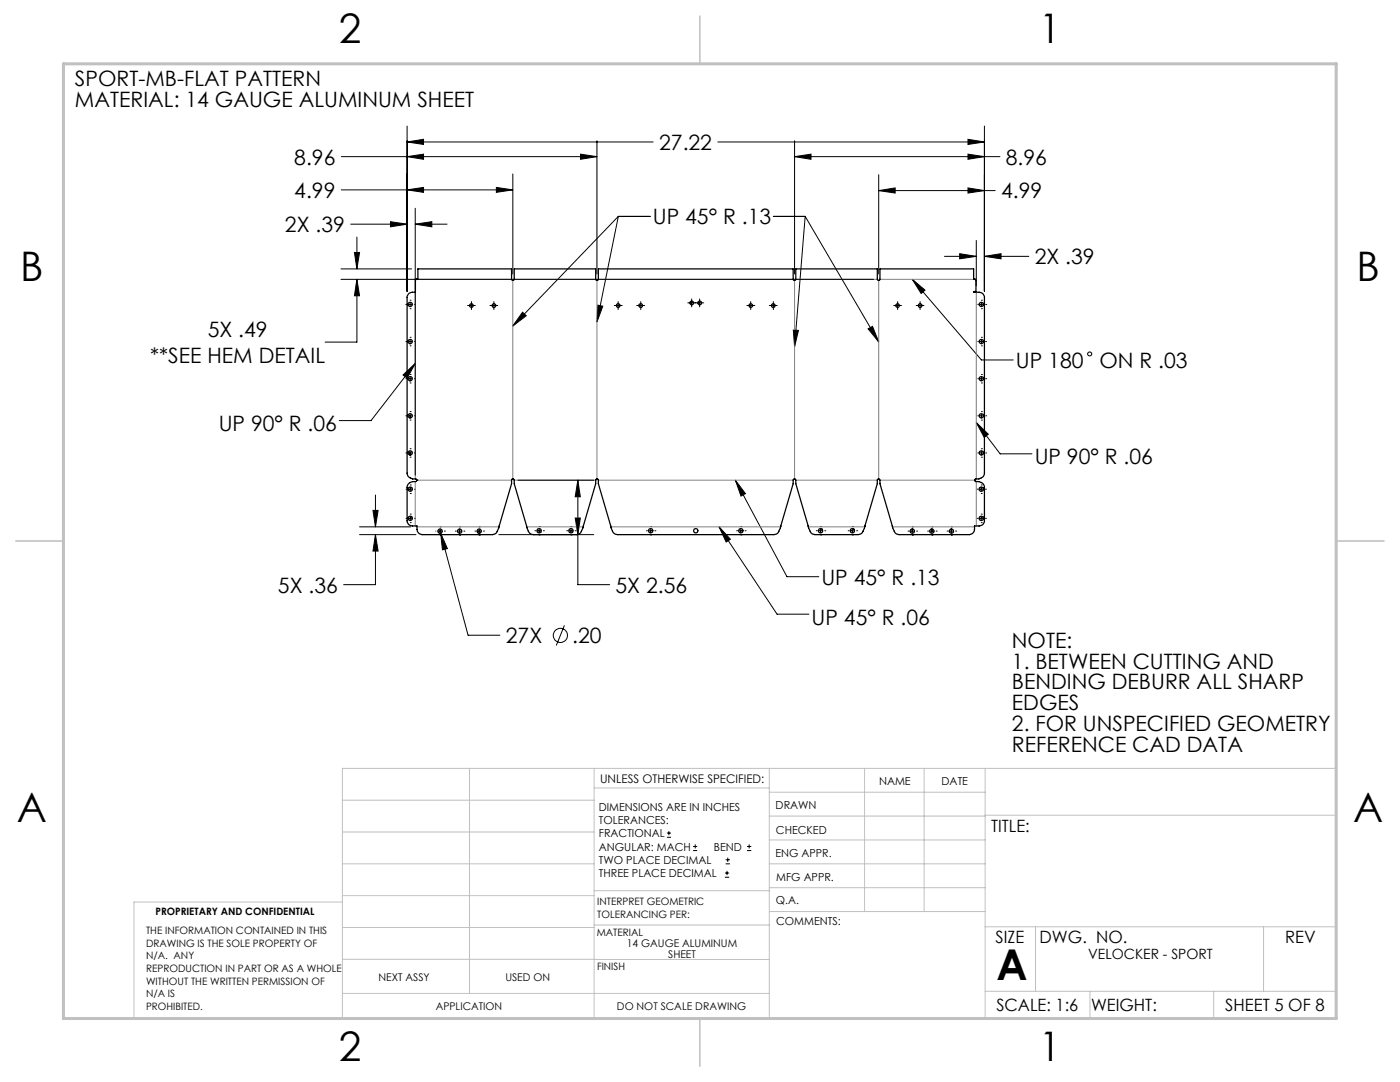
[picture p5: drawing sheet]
<svg xmlns="http://www.w3.org/2000/svg" width="279mm" height="216mm" viewBox="0 0 279 216" stroke-linecap="round" stroke-linejoin="round" font-family="sans-serif">
<g fill="none" stroke="#000" stroke-width=".2">
<path d="M68.1 37.9h34.2M68.1 31.3h51M81.2 28.3l3.3-.5v1zM81.2 37.9l3.3-.5v1zM81.2 31.3l3.3-.5v1zM81.2 25.2v32.9M81.2 28.3h49.2M99.1 37.4l3.2 .5-3.2 .5zM102.3 34.7v20M115.9 30.8l3.2 .5-3.2 .5zM119.1 28.1v26.6M143.3 28.3h53.2"/>
<path d="M158.6 31.3l3.3-.5v1zM158.6 31.3h41M158.6 28.1v26.6M175.4 38l3.2-.5v1zM175.4 34.9v19.8M175.4 38h23.2M193.2 27.8l3.3 .5-3.3 .5zM193.2 37.5l3.3 .5-3.3 .5zM193.2 30.8l3.3 .5-3.3 .5zM196.5 25.2v32.9M68.1 55.7h106.2M68.1 53.7h14"/>
<path d="M70 44.7h11.2M70.7 50.4h1.1l-.6 3.3zM71.2 55.7l.6 3.3h-1.1zM71.2 55.7v12.6h-6.3M71.2 47.3v6.4M77.9 44.2l3.3 .5-3.3 .6zM81.8 59.9h.1M82.9 44.7l3.3-.5v1.1zM82.9 41.6v53.2M82.9 44.7h6.3M123.4 43.2h6.4M123.4 43.2l-4.3 21"/>
<path d="M123.4 43.2l-21.1 21.9M138 59.7v1.5M139.6 59.7v1.5M154.3 43.2h6.4M160.7 43.2l-2.1 26M160.7 43.2l14.7 25M182.1 55.7l2.5 2.2-.8 .7zM182.1 55.7l13.8 16.1h6.3M188.5 51.2h6.3M191.5 50.6l3.3 .6-3.3 .4zM194.8 48v9M195.9 59.9h.1"/>
<path d="M196.5 51.2l3.3-.6v1zM196.5 51.2h8.8M80.4 74.8l2.5-2.3-1.7 3zM81 68.2h.1M81 75.6h.1M81 60.7h.1M81.4 68.2h.9M81.4 75.6h.9M81.4 60.7h.9M81.8 67.3h.1M81.8 69h.1M81.8 74.7h.1"/>
<path d="M81.8 76.4h.1M81.8 61.6h.1M81.8 60.3v.9M81.8 67.7v.9M81.8 75.1v.9M82.7 68.2h.1M82.7 75.6h.1M82.7 60.7h.1M82.9 72.5l-8.9 11.4h-6.3M93.3 61h1.6M94.1 60.2v1.6M97.8 61h1.5"/>
<path d="M98.6 60.2v1.6M104.3 62.3l.7 .7-2.7 2.1zM119.3 60.9l1 .2-1.2 3.1zM122.6 61h1.6M123.4 60.2v1.6M127.1 61h1.6M127.9 60.2v1.6M137.3 60.4h3.1M149 61h1.6M149.8 60.2v1.6M153.5 61h1.6M154.3 60.2v1.6"/>
<path d="M158.3 65.9h1l-.7 3.3zM173.2 65.6l.9-.5 1.3 3.1zM178.4 61h1.5M179.1 60.2v1.6M182.8 61h1.6M183.6 60.2v1.6M195 68.2h.1M195 75.6h.1M195 60.7h.1M195.4 68.2h.9M195.4 75.6h.9M195.4 60.7h.9"/>
<path d="M195.9 74.7h.1M195.9 76.4h.1M195.9 67.3h.1M195.9 69h.1M195.9 61.6h.1M195.9 60.3v.9M195.9 67.7v.9M195.9 75.1v.9M196.7 75.6h.1M196.7 68.2h.1M196.7 60.7h.1M74.9 98.8v6.3"/>
<path d="M81 83h.1M81 90.4h.1M81 97.6h.1M81.4 83h.9M81.4 90.4h.9M81.5 97.6h.8M81.8 82.1h.1M81.8 83.8h.1M81.8 89.5h.1M81.8 91.2h.1M81.8 82.5v.9M81.8 90v.8"/>
<path d="M81.9 96.8h.1M81.9 98.5h.1M81.9 97.2v.8M82.7 83h.1M82.7 90.4h.1M82.7 97.6h.1M103.4 95.8h15.1M115.3 95.8l.5 3.3h-1zM115.3 95.8v20.9h6.4M146.8 95.8l2 2.7-.9 .5zM146.8 95.8l10.3 19.3h6.3M194.8 84.3l2.4 2.3-.8 .7z"/>
<path d="M194.8 84.3l4.8 6.3h6.4M195 97.6h.1M195 83h.1M195 90.4h.1M195.4 97.6h.9M195.4 83h.9M195.4 90.4h.9M195.8 96.8h.1M195.8 98.5h.1M195.8 97.2v.8M195.9 89.5h.1M195.9 91.2h.1"/>
<path d="M195.9 82.1h.1M195.9 83.8h.1M195.9 82.5v.9M195.9 90v.8M196.7 97.6h.1M196.7 90.4h.1M196.7 83h.1M71.8 106.7h11.2M71.8 105.1h10.2M74.4 101.8h1.1l-.6 3.3zM74.9 106.7l.6 3.3h-1.1zM74.9 106.7v10h-6.3"/>
<path d="M81 103.4h.1M81.5 103.4h.8M81.9 102.6h.1M81.9 104.3h.1M81.9 103v.9M82.7 103.4h.1M87 106h.1M87.4 106h.9M87.8 105.1h.1M87.8 106.8h.1M87.8 105.6v.8M87.9 106.4l1.4 3.1-1 .2z"/>
<path d="M87.9 106.4l5.5 20.4h6.4M88.7 106h.1M90.9 106h.1M91.3 106h.8M91.7 105.1h.1M91.7 106.8h.1M91.7 105.6v.8M92.6 106h.1M94.8 106h.1M95.2 106h.9M95.6 105.1h.1M95.6 106.8h.1"/>
<path d="M95.6 105.6v.8M96.5 106h.1M99.6 106.7h18.9M106.8 105.9h.1M107.2 105.9h.8M107.6 105.1h.1M107.6 106.8h.1M107.6 105.5v.8M108.4 105.9h.1M113.1 105.9h.1M113.5 105.9h.9M113.9 105.1h.1"/>
<path d="M113.9 106.8h.1M113.9 105.5v.8M114.8 105.9h.1M114.8 103.4h1l-.5 3.3zM129 105.9h.1M129.4 105.9h.9M129.9 105.1h.1M129.9 106.8h.1M129.9 105.5v.8M130.7 105.9h.1M143.5 105.1l2.3 2.5-.9 .6zM143.5 105.1l11.6 17.5h6.3"/>
<path d="M147 105.9h.1M147.4 105.9h.9M147.8 105.1h.1M147.8 106.8h.1M147.8 105.5v.8M148.7 105.9h.1M162.9 105.9h.1M163.3 105.9h.9M163.8 105.1h.1M163.8 106.8h.1M163.8 105.5v.8M164.6 105.9h.1"/>
<path d="M169.3 105.9h.1M169.7 105.9h.8M170.1 105.1h.1M170.1 106.8h.1M170.1 105.5v.8M171 105.9h.1M181.2 106h.1M181.6 106h.9M182.1 105.1h.1M182.1 106.8h.1M182.1 105.6v.8M182.9 106h.1"/>
<path d="M185.1 106h.1M185.6 106h.8M186 105.1h.1M186 106.8h.1M186 105.6v.8M186.8 106h.1M189 106h.1M189.4 106h.9M189.9 105.1h.1M189.9 106.8h.1M189.9 105.6v.8M190.7 106h.1"/>
<path d="M195 103.4h.1M195.4 103.4h.9M195.8 102.6h.1M195.8 104.3h.1M195.8 103v.9M196.7 103.4h.1M112.6 124.8l-1.6 4M133.1 167.1h.8M133.1 166.2h.8M133.5 165.8v.9M138.3 169.7h.8M138.3 168.9h.8"/>
<path d="M138.7 168.5v.8M144.7 175h.8M144.7 174.2h.8M144.8 172.4h.9M144.8 171.6h.9M145.1 173.8v.8M145.2 171.1v.9M149.1 169.7h.8M149.1 168.9h.8M149.5 168.5v.8"/>
<circle cx="217.5" cy="70.6" r=".4"/>
<circle cx="111.8" cy="126.8" r="1.41"/>
</g>
<g fill="none" stroke="#808080" stroke-width=".2">
<path d="M82.9 58.3v37.3M83.4 55.7h18.7M102.3 56v39.6M102.6 55.7h16.3M119.1 56v39.6M119.4 55.7h38.9M158.6 56v39.6M158.8 55.7h16.3M175.4 56v39.6M175.6 55.7h18.7M194.8 58.3v37.3M82.9 96.1v8.9"/>
<path d="M83.2 95.8h18.9M102.6 95.8h16.3M119.4 95.8h38.9M158.8 95.8h16.3M175.6 95.8h18.9M194.8 96.1v8.9M83.2 105.1h16.4M105.1 105.1h11.3M121.9 105.1h33.9M161.3 105.1h11.3M178.1 105.1h16.4"/>
</g>
<g fill="none" stroke="#c0c0c0" stroke-width=".2">
<path d="M68.3 159.7h50.3M93.7 153.3v44.9M118.6 153.3v49.9M118.6 157.2h34.9M153.5 153.3v49.9M153.5 158.1h43.1M172.5 153.3v28.6M184.4 153.3v28.6M196.6 153.3v49.9M68.3 180h-41.6v23.2h240v-49.9h-198.4v49.9M68.3 178.7h50.3M68.3 172.4h50.3"/>
<path d="M68.3 166h50.3M118.6 177.7h35M153.5 167.6h43.1M153.5 162.8h43.1M153.5 172.4h43.1M153.5 177.1h43.1M196.6 162.7h70.1M68.3 198.2h85.2M68.3 191.4l85.2 .1M68.3 185.1h50.3M118.6 184.6h35M153.6 181.9h43"/>
<path d="M196.6 197.8h70.1M196.6 184.9h70.1M206.7 184.9v12.9M217.5 197.8v5.4M242.2 197.8v5.4M252.2 184.9v12.9"/>
</g>
<path d="M139.7 3.2v9.5M3.1 107.9h9.6M266.7 107.9h9.5M139.7 203.2v9.6" fill="none" stroke="#c0c0c0" stroke-width=".3"/>
<path d="M12.7 12.7h254v190.5h-254z" fill="none" stroke="#c0c0c0" stroke-width=".6"/>
<g fill="#000">
<path d="M81.2 28.3l3.3-.5v1zM193.2 27.8l3.3 .5-3.3 .5zM82.9 44.7l3.3-.5v1.1zM77.9 44.2l3.3 .5-3.3 .6zM74.9 106.7l.6 3.3h-1.1zM74.4 101.8h1.1l-.6 3.3zM114.8 103.4h1l-.5 3.3zM115.3 95.8l.5 3.3h-1zM196.5 51.2l3.3-.6v1zM191.5 50.6l3.3 .6-3.3 .4zM99.1 37.4l3.2 .5-3.2 .5zM81.2 37.9l3.3-.5v1zM115.9 30.8l3.2 .5-3.2 .5zM81.2 31.3l3.3-.5v1zM193.2 37.5l3.3 .5-3.3 .5zM175.4 38l3.2-.5v1zM158.6 31.3l3.3-.5v1zM193.2 30.8l3.3 .5-3.3 .5zM71.2 55.7l.6 3.3h-1.1zM70.7 50.4h1.1l-.6 3.3zM87.9 106.4l.4 3.3 1-.2z"/>
<path d="M146.8 95.8l2 2.7-.9 .5zM119.3 60.9l1 .2-1.2 3.1zM104.3 62.3l.7 .7-2.7 2.1zM158.3 65.9h1l-.7 3.3zM173.2 65.6l.9-.5 1.3 3.1zM182.1 55.7l2.5 2.2-.8 .7z"/>
<path d="M143.5 105.1l2.3 2.5-.9 .6zM80.4 74.8l2.5-2.3-1.7 3zM194.8 84.3l2.4 2.3-.8 .7z"/>
</g>
<g fill="none" stroke="#000" stroke-width=".25">
<path d="M119.1 56l-.2-.3v-2h-16.3v2a.27 .27 0 0 1-.2 .3 .27 .27 0 0 1-.3-.3v-2h-18.7v2h-.3l-.2 .3v2.3a1.21 1.21 0 0 0-1.7 1.1v35a1.07 1.07 0 0 0 .7 1l.4 .2h.7l.2 .2M119.1 56h.1M119.2 56l.2-.3v-2h38.9v2l.2 .3M158.5 56h.1M158.6 56l.2-.3v-2h16.3v2a.27 .27 0 0 0 .2 .3 .27 .27 0 0 0 .3-.3v-2h18.7v2l.5 .1v2.4l-.5 .1h1.1a1.02 1.02 0 0 1 1.1 1.1v35a1.07 1.07 0 0 1-.7 1l-.4 .2h-.7l-.2 .2M83.2 95.8l-.3 .3a1.47 1.47 0 0 0-1.6 .8l-.1 7a1.02 1.02 0 0 0 1.1 1.1h.9v.6a1.09 1.09 0 0 0 1.1 1.1h14a1.03 1.03 0 0 0 .9-.7l.4-1M83.2 95.8h.1M119.1 95.6l-.2 .2v.7l-2.5 8.5M119.1 95.6h.1M119.2 95.6l.2 .2v.7l2.5 8.5M158.5 95.6l-.2 .2v.7l-2.5 8.5M158.5 95.6h.1"/>
<path d="M158.6 95.6l.2 .2v.7l2.5 8.5M194.5 95.8h.1M194.5 95.8l.3 .3a1.47 1.47 0 0 1 1.6 .8l.1 7a1.02 1.02 0 0 1-1.1 1.1h-.9v.6a1.09 1.09 0 0 1-1.1 1.1h-14a1.03 1.03 0 0 1-.9-.7l-.4-1M99.6 105l2.5-8.5v-.7a.27 .27 0 0 1 .3-.2 .27 .27 0 0 1 .2 .2v.7l2.5 8.5M99.6 105h.1M105.1 105l.3 1a1.12 1.12 0 0 0 1 .7h8.7a1.03 1.03 0 0 0 .9-.7l.4-1M105.1 105h.1M116.4 105h.1M121.9 105l.3 1a1.12 1.12 0 0 0 1 .7h31.3a1.03 1.03 0 0 0 .9-.7l.4-1M121.9 105h.1M155.8 105h.1M161.3 105l.4 1a1.03 1.03 0 0 0 .9 .7h8.7a1.03 1.03 0 0 0 .9-.7l.4-1"/>
<path d="M161.3 105h.1M172.6 105l2.5-8.5v-.7a.27 .27 0 0 1 .2-.2 .27 .27 0 0 1 .3 .2v.7l2.5 8.5M172.6 105h.1M178.1 105h.1"/>
<circle cx="81.9" cy="75.6" r=".43"/>
<circle cx="81.9" cy="60.7" r=".43"/>
<circle cx="81.9" cy="68.1" r=".43"/>
<circle cx="94.1" cy="61" r=".36"/>
<circle cx="98.6" cy="61" r=".36"/>
<circle cx="123.4" cy="61" r=".36"/>
<circle cx="127.9" cy="61" r=".37"/>
<circle cx="138.1" cy="60.5" r=".37"/>
<circle cx="139.6" cy="60.5" r=".37"/>
<circle cx="149.8" cy="61" r=".36"/>
<circle cx="154.3" cy="61" r=".37"/>
<circle cx="179.1" cy="61" r=".36"/>
<circle cx="183.6" cy="61" r=".36"/>
<circle cx="195.8" cy="75.6" r=".42"/>
<circle cx="195.8" cy="68.2" r=".42"/>
<circle cx="195.8" cy="60.7" r=".42"/>
<circle cx="81.9" cy="83" r=".43"/>
<circle cx="81.9" cy="90.4" r=".43"/>
<circle cx="81.9" cy="97.6" r=".42"/>
<circle cx="195.8" cy="83" r=".42"/>
<circle cx="195.8" cy="90.4" r=".42"/>
<circle cx="195.8" cy="97.6" r=".43"/>
<circle cx="81.9" cy="103.4" r=".42"/>
<circle cx="87.8" cy="106" r=".42"/>
<circle cx="91.7" cy="106" r=".42"/>
<circle cx="95.6" cy="106" r=".41"/>
<circle cx="107.6" cy="105.9" r=".43"/>
<circle cx="114" cy="105.9" r=".43"/>
<circle cx="129.8" cy="105.9" r=".43"/>
<circle cx="138.8" cy="105.9" r=".43"/>
<circle cx="147.8" cy="105.9" r=".43"/>
<circle cx="163.8" cy="105.9" r=".43"/>
<circle cx="170.1" cy="105.9" r=".43"/>
<circle cx="182.1" cy="106" r=".43"/>
<circle cx="186" cy="106" r=".43"/>
<circle cx="189.9" cy="106" r=".43"/>
<circle cx="195.8" cy="103.4" r=".43"/>
</g>
<text font-size="8.5" x="198.9" y="195.5">A</text>
<g font-size="8.1">
<text x="67.6" y="8.5">2</text>
<text x="207.3" y="8.5">1</text>
<text x="4" y="56.2">B</text>
<text x="270.7" y="56.2">B</text>
<text x="3.3" y="164.1">A</text>
<text x="270" y="164.1">A</text>
<text x="67.6" y="211.7">2</text>
<text x="207.3" y="211.7">1</text>
</g>
<g font-size="4.2">
<text x="15" y="17.2">SPORT-MB-FLAT PATTERN</text>
<text x="15" y="21.4">MATERIAL: 14 GAUGE ALUMINUM SHEET</text>
<text x="131.6" y="29.9">27.22</text>
<text x="58.7" y="32.9">8.96</text>
<text x="200.7" y="32.9">8.96</text>
<text x="58.7" y="39.5">4.99</text>
<text x="199.8" y="39.6">4.99</text>
<text x="56.9" y="46.3">2X .39</text>
<text x="130.3" y="44.7">UP 45° R .13</text>
<text x="206.5" y="52.7">2X .39</text>
<text x="41.5" y="67.3">5X .49</text>
<text x="30" y="72.4">**SEE HEM DETAIL</text>
<text x="202.7" y="73.4">UP 180</text>
<text x="219.4" y="73.4">ON R .03</text>
<text x="43.7" y="86">UP 90° R .06</text>
<text x="206.5" y="92.6">UP 90° R .06</text>
<text x="55.5" y="118.2">5X .36</text>
<text x="122.9" y="118.2">5X 2.56</text>
<text x="163.9" y="116.7">UP 45° R .13</text>
<text x="162" y="124.7">UP 45° R .06</text>
<text x="100.9" y="128.3">27X</text>
<text x="114.2" y="128.3">.20</text>
<text x="202" y="129.2">NOTE:</text>
<text x="202" y="133.4">1. BETWEEN CUTTING AND</text>
<text x="202" y="137.6">BENDING DEBURR ALL SHARP</text>
<text x="202" y="141.8">EDGES</text>
<text x="202" y="145.9">2. FOR UNSPECIFIED GEOMETRY</text>
<text x="202" y="150.1">REFERENCE CAD DATA</text>
</g>
<g font-size="3.4">
<text x="197.8" y="166">TITLE:</text>
<text x="198.7" y="188.1">SIZE</text>
<text x="207.5" y="188.1">DWG. NO.</text>
<text x="256.5" y="188.2">REV</text>
<text x="198.8" y="201.7">SCALE: 1:6</text>
<text x="217.7" y="201.8">WEIGHT:</text>
<text x="244.5" y="201.7">SHEET 5 OF 8</text>
</g>
<text font-size="2.8" x="217.2" y="191.3">VELOCKER - SPORT</text>
<text font-size="2.4" x="119.8" y="156.2">UNLESS OTHERWISE SPECIFIED:</text>
<g font-size="2.2">
<text x="119.5" y="161.8">DIMENSIONS ARE IN INCHES</text>
<text x="154.8" y="161.4">DRAWN</text>
<text x="175.4" y="156.6">NAME</text>
<text x="187.9" y="156.7">DATE</text>
<text x="119.5" y="164.4">TOLERANCES:</text>
<text x="119.5" y="167.1">FRACTIONAL</text>
<text x="154.9" y="166.3">CHECKED</text>
<text x="119.5" y="169.7">ANGULAR: MACH</text>
<text x="119.5" y="172.4">TWO PLACE DECIMAL</text>
<text x="142.5" y="169.7">BEND</text>
<text x="154.8" y="171">ENG APPR.</text>
<text x="119.5" y="175">THREE PLACE DECIMAL</text>
<text x="154.9" y="175.7">MFG APPR.</text>
<text x="154.9" y="180.4">Q.A.</text>
<text x="154.9" y="184.6">COMMENTS:</text>
</g>
<g font-size="2.1">
<text x="125.1" y="189">14 GAUGE ALUMINUM</text>
<text x="133.4" y="191.1">SHEET</text>
<text x="75.5" y="195.7">NEXT ASSY</text>
<text x="100.9" y="195.7">USED ON</text>
<text x="86.9" y="201.5">APPLICATION</text>
<text x="123.1" y="201.6">DO NOT SCALE DRAWING</text>
</g>
<g font-size="2">
<text x="31" y="182.6">PROPRIETARY AND CONFIDENTIAL</text>
<text x="119.2" y="180.6">INTERPRET GEOMETRIC</text>
<text x="119.2" y="183.1">TOLERANCING PER:</text>
<text x="29.2" y="186.4">THE INFORMATION CONTAINED IN THIS</text>
<text x="29.2" y="188.9">DRAWING IS THE SOLE PROPERTY OF</text>
<text x="29.2" y="191.4">N/A. ANY</text>
<text x="119.1" y="186.7">MATERIAL</text>
<text x="29.2" y="193.9">REPRODUCTION IN PART OR AS A WHOLE</text>
<text x="29.2" y="196.5">WITHOUT THE WRITTEN PERMISSION OF</text>
<text x="119.1" y="193.5">FINISH</text>
<text x="29.2" y="199">N/A IS</text>
<text x="29.2" y="201.5">PROHIBITED.</text>
</g>
</svg>
